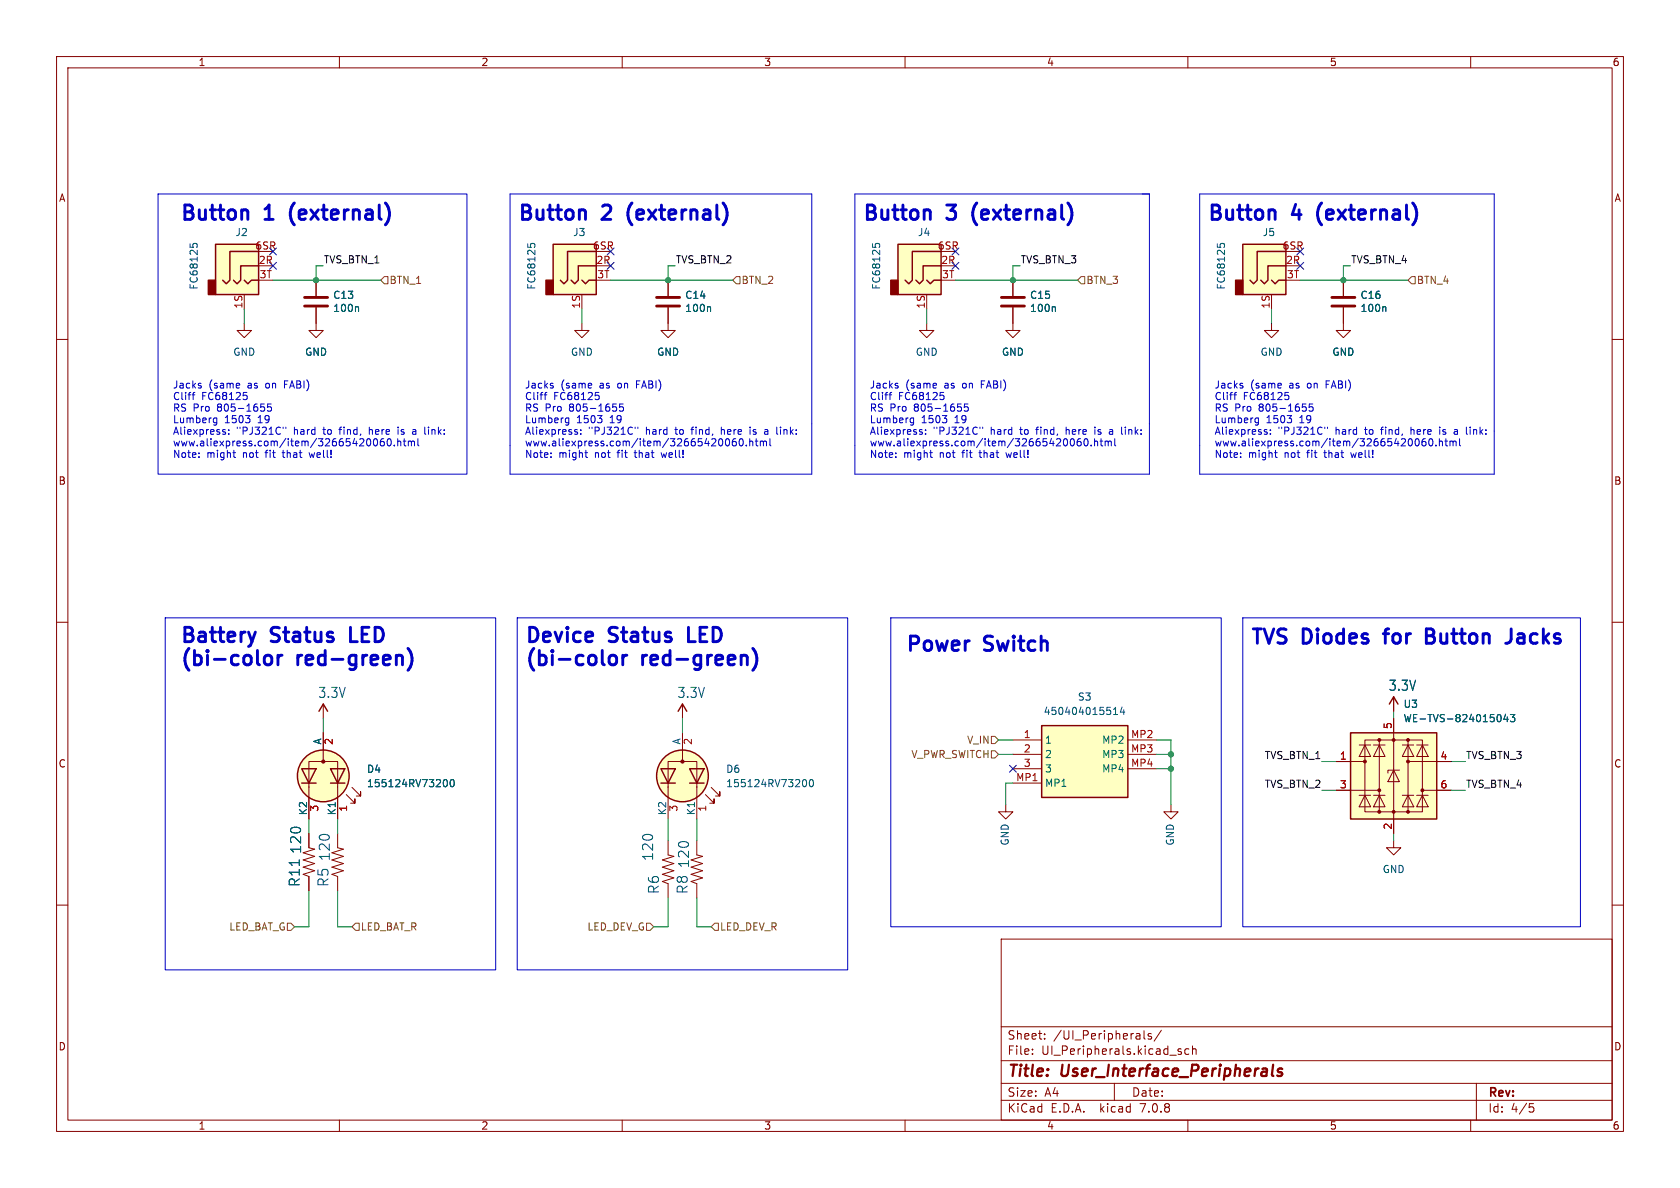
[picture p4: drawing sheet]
<svg xmlns="http://www.w3.org/2000/svg" width="297mm" height="210mm" viewBox="0 0 297 210" stroke-linecap="round" stroke-linejoin="round" font-family="sans-serif">
<g fill="none" stroke="#840000" stroke-width=".18">
<path d="M10 10h277v190h-277zM12 12h273v186h-273zM60 10v2M110 10v2M160 10v2M210 10v2M260 10v2M10 60h2M43.2 57.2v1.2h1.2l-1.2 1.3-1.3-1.3h1.3M55.9 54.4v4h1.2l-1.2 1.3-1.3-1.3h1.3M55.9 49.5v2.8M102.9 57.2v1.2h1.2l-1.2 1.3-1.3-1.3h1.3"/>
<path d="M118.1 54.4v4h1.3l-1.3 1.3-1.3-1.3h1.3M118.1 49.5v2.8M163.8 57.2v1.2h1.3l-1.3 1.3-1.2-1.3h1.2M179.1 54.4v4h1.2l-1.2 1.3-1.3-1.3h1.3M179.1 49.5v2.8M224.8 57.2v1.2h1.3l-1.3 1.3-1.3-1.3h1.3M237.5 54.4v4h1.3l-1.3 1.3-1.3-1.3h1.3M237.5 49.5v2.8M285 60h2M10 110h2M285 110h2M54.6 139.2v-4.6h5.1v4.6"/>
<path d="M54.6 139.1v5.7M57.1 124.5v2.5M57.1 129.5v5.1M59.7 139.1v5.7M62.2 139.2l1.6 1.5v-.7v.7h-.8M118.1 139.2v-4.6h5.1v4.6M118.1 139.1v5.7M120.6 124.5v2.5M120.6 129.5v5.1M123.2 139.1v5.7M125.7 139.2l1.6 1.5v-.7v.7h-.8M179.1 130.8h5"/>
<path d="M179.1 133.4h5M179.1 135.9h5M179.1 138.4h5M199.4 130.8h5.1M199.4 133.4h5.1M199.4 135.9h5.1M236.2 134.6h5.1M236.2 139.7h7.6M240.3 131.7h2M241.3 131.7l1 2h-2zM242.8 131.7h2.1M243.8 130.8h5.1v12.7h-5.1z"/>
<path d="M243.8 131.7l1.1 2h-2.1zM243.8 130.8h-2.5v12.7h2.5M246.4 136.1l1 2.1h-2zM246.4 123.2v2.5M246.4 127v20.3M247.4 136.1h-2v.6M247.9 131.7h2M248.9 130.8h2.6v12.7h-2.6M248.9 131.7l1 2h-2zM248.9 134.6h7.6M250.4 131.7h2.1M251.5 131.7l1 2h-2.1z"/>
<path d="M251.5 139.7h5M10 160h2M54.6 147.3v2.6l1 .2-2 .6 2 .7-2 .6 2 .7-2 .6 2 .6-2 .7 1 .3v2.6M59.7 147.3v2.6l1 .2-2 .6 2 .7-2 .6 2 .7-2 .6 2 .6-2 .7 1 .3v2.6M61.2 140.5l1.5 1.5v-.8v.8h-.7M118.1 148.6v2.5l1 .3-2 .6 2 .7-2 .6 2 .6-2 .7 2 .6-2 .6 1 .4v2.6M123.2 148.6v2.5l1 .3-2 .6 2 .7-2 .6 2 .6-2 .7 2 .6-2 .6 1 .4v2.6M124.7 140.5l1.5 1.5v-.8v.8h-.7M177.8 142.2v1.3h-1.3l1.3 1.3 1.3-1.3h-1.3M207 142.2v1.3h-1.3l1.3 1.3 1.3-1.3h-1.3M240.3 140.6h2M241.3 140.6l1 2h-2z"/>
<path d="M242.8 140.6h2.1M243.8 140.6l1.1 2h-2.1zM246.4 148.6v1.3h1.2l-1.2 1.2-1.3-1.2h1.3M247.9 140.6h2M248.9 140.6l1 2h-2zM250.4 140.6h2.1M251.5 140.6l1 2h-2.1zM285 160h2M177 166h108v32h-108zM60 198v2M110 198v2M160 198v2"/>
<path d="M177 194.5h108M177 191.5h108M177 187.5h108M177 181.5h108M182.5 186.3v.1M182.5 185.5v.1M184.7 183.6v.1M184.7 182.8v.1M197 191.5v3M202.2 182.2v1.3l.3 .2M203.5 182.8l-.3-.1-.2 .2v.2l.5 .2v.3h-.5M205.3 182.1l-1.3 2"/>
<path d="M208.3 185.8l.5 .2 .1 .2-.2 .2-.5-.1M208.3 185.5h.5M210 198v2M210.2 185.5l-.5-.1-.2 .3v.4l.1 .2h.6M210.8 185.5l.2-.1 .4 .1 .1 .9M210.8 184.9v1.5M260 198v2M261 191.5v6.5M270.4 195.1h.7M270.5 195.7h.4l.3 .3-.2 .5-.5 .1"/>
</g>
<path d="M225.1 188.2l-.2 1.7 .2 .3M226.7 189a.49 .49 0 0 0-.8 .3l.1 .1 .4 .1 .3 .3-.1 .3-.3 .1-.5-.1" fill="none" stroke="#840000" stroke-width=".4"/>
<g fill="none" stroke="#840000" stroke-width=".25">
<path d="M38.1 43.2h7.6v8.9h-7.6zM43.2 49.5l.6 .7 .6-.7h1.3M45.7 47h-3.2v2.5l-.6 .7-.6-.7M45.7 44.5h-5.1v5l-.6 .7-.6-.7M97.8 43.2h7.6v8.9h-7.6zM102.9 49.5l.6 .7 .6-.7h1.3M105.4 47h-3.2v2.5l-.6 .7-.6-.7M105.4 44.5h-5.1v5l-.6 .7-.6-.7M158.7 43.2h7.7v8.9h-7.7zM163.8 49.5l.7 .7 .6-.7h1.3M166.4 47h-3.2v2.5l-.6 .7-.7-.7M166.4 44.5h-5.1v5l-.6 .7-.7-.7"/>
<path d="M219.7 43.2h7.6v8.9h-7.6zM224.8 49.5l.6 .7 .7-.7h1.2M227.3 47h-3.1v2.5l-.7 .7-.6-.7M227.3 44.5h-5.1v5l-.6 .7-.6-.7M53.3 135.9h2.6l-1.3 2.5zM53.3 138.4h2.6M56.4 125.7l.7-1.2 .8 1.2M58.4 135.9h2.6l-1.3 2.5zM58.4 138.4h2.6M116.8 135.9h2.6l-1.3 2.5zM116.8 138.4h2.6M119.9 125.7l.7-1.2 .8 1.2"/>
<path d="M121.9 135.9h2.6l-1.3 2.5zM121.9 138.4h2.6M184.1 128.3h15.3v12.7h-15.3zM238.8 129.5h15.2v15.3h-15.2zM245.6 124.5l.8-1.3 .7 1.3"/>
<circle cx="57.1" cy="137.2" r="4.6"/>
<circle cx="120.6" cy="137.2" r="4.6"/>
</g>
<path d="M53.8 54.1h4.1M53.8 52.6h4.1M116.1 54.1h4M116.1 52.6h4M177 54.1h4.1M177 52.6h4.1M235.5 54.1h4M235.5 52.6h4" fill="none" stroke="#840000" stroke-width=".51"/>
<g fill="none" stroke="#006464" stroke-width=".18">
<path d="M33.6 43.1v.6M34.1 43.6v-.3l.2-.3 .5 .1 .1 .5M63.2 54.2l.2 .2v.7M93.3 43.1v.6M93.8 43.6v-.3l.2-.3 .5 .1 .1 .5M125.4 54.2l.2 .2v.7M154.2 43.1v.6M154.7 43.6v-.3l.3-.3 .5 .1v.5M186.4 54.2l.2 .2v.7M215.2 43.1v.6M215.7 43.6v-.3l.2-.3 .5 .1 .1 .5M244.8 54.2l.2 .2v.7"/>
<path d="M78.5 137.9l.2-.1a.68 .68 0 0 1 .4 .6 .68 .68 0 0 1-.4 .7l-.2-.1M79.7 137.9l.2-.1a.68 .68 0 0 1 .4 .6 .68 .68 0 0 1-.4 .7l-.2-.1-.1-.4zM142 137.9l.2-.1a.68 .68 0 0 1 .4 .6 .68 .68 0 0 1-.4 .7l-.2-.1M143.2 137.9l.2-.1a.68 .68 0 0 1 .4 .6 .68 .68 0 0 1-.4 .7l-.2-.1-.1-.4zM196.8 126.3h.8M196.8 125.4l.4-.4v1.3M198.4 125l-.3 .9h.7M198.7 125.5v.8M264.8 126.4l.2-.1a.68 .68 0 0 1 .4 .6 .68 .68 0 0 1-.4 .7l-.2-.1M266.2 126.2l-.3 1h.7M266.5 126.7v.9M267 126.3h.8l-.4 .5 .3 .1v.6l-.1 .1-.6-.1"/>
</g>
<g fill="#ffffc2" stroke="#ffffc2" stroke-width=".18">
<path d="M184.1 128.3h15.3v12.7h-15.3z"/>
<path d="M219.7 43.2h7.6v8.9h-7.6z"/>
<path d="M97.8 43.2h7.6v8.9h-7.6z"/>
<path d="M238.8 129.5h15.2v15.3h-15.2z"/>
<path d="M158.7 43.2h7.7v8.9h-7.7z"/>
<path d="M38.1 43.2h7.6v8.9h-7.6z"/>
<circle cx="57.1" cy="137.2" r="4.6"/>
<circle cx="120.6" cy="137.2" r="4.6"/>
</g>
<g fill="#840000" stroke="#840000" stroke-width=".18">
<circle cx="57.1" cy="134.6" r=".28"/>
<circle cx="241.3" cy="134.6" r=".25"/>
<circle cx="243.8" cy="143.5" r=".25"/>
<circle cx="243.8" cy="139.7" r=".25"/>
<circle cx="243.8" cy="130.8" r=".25"/>
<circle cx="246.4" cy="143.5" r=".25"/>
<circle cx="246.4" cy="130.8" r=".25"/>
<circle cx="248.9" cy="143.5" r=".25"/>
<circle cx="248.9" cy="134.6" r=".25"/>
<circle cx="248.9" cy="130.8" r=".25"/>
<circle cx="251.5" cy="139.7" r=".25"/>
<circle cx="120.6" cy="134.6" r=".28"/>
</g>
<g fill="#840000" stroke="#840000" stroke-width=".25">
<path d="M218.4 49.5h1.3v2.6h-1.3z"/>
<path d="M96.5 49.5h1.3v2.6h-1.3z"/>
<path d="M157.5 49.5h1.2v2.6h-1.2z"/>
<path d="M36.8 49.5h1.3v2.6h-1.3z"/>
</g>
<path d="M67.3 49.5l.6-.6h.7v1.3h-.7zM130.2 48.9h.6v1.3h-.6l-.7-.7zM191.1 48.9h.7v1.3h-.7l-.6-.7zM249.6 48.9h.6v1.3h-.6l-.7-.7zM175.3 130.2h.6l.6 .6-.6 .6h-.6zM175.3 132.7h.6l.6 .7-.6 .6h-.6zM50.8 163.2h.6l.7 .6-.7 .7h-.6zM62.9 163.2h.6v1.3h-.6l-.7-.7zM114.3 163.2h.6l.7 .6-.7 .7h-.6zM126.4 163.2h.6v1.3h-.6l-.7-.7z" fill="none" stroke="#725600" stroke-width=".18"/>
<g fill="none" stroke="#0000c2" stroke-width=".18">
<path d="M27.9 34.3h54.6v49.5h-54.6zM90.2 34.3h53.3v49.5h-53.3zM151.1 34.3h52.1v49.5h-52.1zM212.1 34.3h52.1v49.5h-52.1zM34 69.8h.5M34.3 69.4l-.2 .2v1M35.5 68.2v.3M38 73.9h.3M38.3 74.7h-.3M38.3 73.9v1l-.1 .2M39.5 76.4h.3l.1 .2-.2 .2h-.2M39.5 75.9l.3 .1"/>
<path d="M40.4 76.7v.1M40.4 76v.1M43 69.4h.6M43.5 69.9l.2 .2v.3l-.2 .2M44.1 74.1v.5M44.2 73.5l-.4 .4M46.1 71.4h.6M46.2 71.9h.3l.3 .2-.1 .5-.5 .1M47.9 71.4h-.6v.6l.2-.1 .4 .1 .1 .1-.1 .5-.1 .1-.5-.1M50.1 75.5v.2M50.5 75.5v.2M65.3 75.5v1.3"/>
<path d="M65.5 75.9l-.2 .2M66.3 77.6l-.2 .1-.1 .3M66.4 77.6a.72 .72 0 0 1-.1 1.2l-.2-.1-.1-.4M67.6 77.6h-.1a.86 .86 0 0 0 0 1.2l.4-.1 .1-.4-.3-.3h-.2l-.3 .3M68.7 77.6a.72 .72 0 0 0 .2 1.2 .79 .79 0 0 0 0-1.2M69.7 78.7v.1M70.3 78.1l.2-.1h.3l.1 .8M70.3 77.6v1.2M70.4 75.5v.1M70.4 75.9v.9M71.3 78h.5M71.5 77.6v1l.3 .2"/>
<path d="M72.2 78.1l.4-.1 .1 .2M72.2 78v.8M72.7 78.2l.2-.2h.3l.1 .8M72.7 78.2v.6M73 76.7h.5M73 76h.5M73.5 76.2l-.5 .2M73.9 77.6v1l.2 .2M75.8 75.5v.1M75.8 75.9v.9M96.2 69.8h.5M96.6 69.4l-.2 .2v1"/>
<path d="M97.8 68.2v.3M100.2 73.9h.4M100.6 74.7h-.4M100.6 73.9v1l-.2 .2M101.8 76.4h.3v.2l-.2 .2h-.2M101.8 75.9l.3 .1M102.7 76.7v.1M102.7 76v.1M105.3 69.4h.6M105.7 69.9l.2 .2v.3l-.2 .2M106.4 74.1v.5M106.4 73.5l-.4 .4"/>
<path d="M108.4 71.4h.6M108.5 71.9h.3l.2 .2v.5l-.5 .1M110.2 71.4h-.6l-.1 .6 .2-.1 .4 .1 .1 .1v.5l-.2 .1-.5-.1M112.3 75.5v.2M112.8 75.5v.2M127.5 75.5v1.3M127.7 75.9l-.2 .2M128.6 77.6l-.2 .1-.2 .3M128.7 77.6a.72 .72 0 0 1-.1 1.2l-.2-.1-.2-.4M129.8 77.6h-.1a.86 .86 0 0 0 0 1.2l.4-.1 .1-.4-.3-.3h-.2l-.2 .3M131 77.6a.72 .72 0 0 0 .1 1.2 .79 .79 0 0 0 0-1.2M131.9 78.7v.1"/>
<path d="M132.5 78.1l.2-.1h.3l.1 .8M132.5 77.6v1.2M132.6 75.5v.1M132.6 75.9v.9M133.5 78h.5M133.7 77.6v1l.3 .2M134.4 78.1l.4-.1 .2 .2M134.4 78v.8M135 78.2l.1-.2h.3l.1 .8M135 78.2v.6M135.2 76.7h.5M135.2 76h.5"/>
<path d="M135.7 76.2l-.5 .2M136.1 77.6v1l.2 .2M138 75.5v.1M138 75.9v.9M157.2 69.8h.4M157.5 69.4l-.2 .2v1M158.7 68.2v.3M161.1 73.9h.4M161.5 74.7h-.4M161.5 73.9v1l-.1 .2M162.7 76.4h.3l.1 .2-.2 .2h-.2M162.7 75.9l.3 .1"/>
<path d="M163.6 76.7v.1M163.6 76v.1M166.2 69.4h.6M166.7 69.9l.2 .2v.3l-.2 .2M167.3 74.1v.5M167.4 73.5l-.4 .4M169.3 71.4h.6M169.4 71.9h.3l.3 .2-.1 .5-.5 .1M171.1 71.4h-.6v.6l.1-.1 .5 .1 .1 .1-.1 .5-.2 .1-.4-.1M173.2 75.5v.2M173.7 75.5v.2M188.5 75.5v1.3"/>
<path d="M188.7 75.9l-.2 .2M189.5 77.6l-.2 .1-.1 .3M189.6 77.6a.72 .72 0 0 1-.1 1.2l-.2-.1-.1-.4M190.8 77.6h-.1a.86 .86 0 0 0 0 1.2l.4-.1v-.4l-.2-.3h-.2l-.3 .3M191.9 77.6a.72 .72 0 0 0 .2 1.2 .79 .79 0 0 0 0-1.2M192.9 78.7v.1M193.5 78.1l.2-.1h.3v.8M193.5 77.6v1.2M193.6 75.5v.1M193.6 75.9v.9M194.5 78h.5M194.7 77.6v1l.3 .2"/>
<path d="M195.4 78.1l.3-.1 .2 .2M195.4 78v.8M195.9 78.2l.2-.2h.3l.1 .8M195.9 78.2v.6M196.2 76.7h.5M196.2 76h.4M196.7 76.2l-.5 .2M197.1 77.6v1l.2 .2M198.9 75.5v.1M198.9 75.9v.9M218.1 69.8h.5M218.5 69.4l-.2 .2v1"/>
<path d="M219.7 68.2v.3M222.1 73.9h.4M222.5 73.9v1l-.1 .2M222.5 74.7h-.4M223.7 76.4h.3v.2l-.1 .2h-.3M223.7 75.9l.3 .1M224.6 76.7v.1M224.6 76v.1M227.2 69.4h.6M227.6 69.9l.3 .2v.3l-.3 .2M228.3 74.1v.5M228.3 73.5l-.4 .4"/>
<path d="M230.3 71.4h.6M230.4 71.9h.3l.2 .2v.5l-.5 .1M232.1 71.4h-.6l-.1 .6 .2-.1 .4 .1 .1 .1v.5l-.2 .1-.5-.1M234.2 75.5v.2M234.7 75.5v.2M249.4 75.5v1.3M249.6 75.9l-.2 .2M250.5 77.6l-.2 .1-.1 .3M250.6 77.6a.72 .72 0 0 1-.1 1.2l-.2-.1-.1-.4M251.7 77.6h-.1a.86 .86 0 0 0 0 1.2l.4-.1 .1-.4-.2-.3h-.3l-.2 .3M252.9 77.6a.72 .72 0 0 0 .1 1.2 .79 .79 0 0 0 0-1.2M253.9 78.7v.1"/>
<path d="M254.5 77.6v1.2M254.5 78.1l.1-.1h.3l.1 .8M254.5 75.5v.1M254.5 75.9v.9M255.4 78h.5M255.6 77.6v1l.3 .2M256.3 78.1l.4-.1 .2 .2M256.3 78v.8M256.9 78.2l.2-.2h.3v.8M256.9 78.2v.6M257.1 76.7h.6M257.1 76h.5"/>
<path d="M257.7 76.2l-.6 .2M258 77.6v1l.2 .2M259.9 75.5v.1M259.9 75.9v.9M35.2 80.7v.2M35.2 80.1v.1M41.2 80h.4M41.4 80.8l.2 .1M54.6 80l.3 .9M97.4 80.7v.2M97.4 80.1v.1M103.4 80h.5"/>
<path d="M103.6 80.8l.3 .1M116.9 80l.2 .9M158.4 80.7v.2M158.4 80.1v.1M164.4 80h.4M164.6 80.8l.2 .1M177.8 80l.3 .9M219.3 80.7v.2M219.3 80.1v.1M225.3 80h.5M225.6 80.8l.2 .1M238.8 80l.2 .9"/>
<path d="M29.2 109.2h58.4v62.3h-58.4zM91.4 109.2h58.5v62.3h-58.5zM157.5 109.2h58.4v54.6h-58.4zM219.7 109.2h59.7v54.6h-59.7z"/>
</g>
<g fill="none" stroke="#0000c2" stroke-width=".51">
<path d="M45.1 111.7l-.6 1.7M47 116a.69 .69 0 0 1 1 .3v.7a.69 .69 0 0 1-1 .4M49.1 115.8v1.7M49.9 115.8a.65 .65 0 0 0-.8 .5M62 110.9v2.5h1.2M72.1 114.6a2.91 2.91 0 0 1 0 3.9M107.9 116a.69 .69 0 0 1 1.1 .3v.7a.69 .69 0 0 1-1.1 .4M110.1 115.8v1.7M110.8 115.8a.65 .65 0 0 0-.7 .5M121.7 110.9v2.5h1.2M133.1 114.6a2.91 2.91 0 0 1 0 3.9M244.5 112h1"/>
<path d="M252.2 112.4h.8M253 112.4l.4 .1M253.4 111.4l-.4-.2h-.8v2.5h.9l.3-.1M253.4 112.1l-.4 .3M267.2 111.2v1.8l-.4 .6-.4 .1M268.6 112l-.2 .1M268.6 112.7a.5 .5 0 0 0-.4 .5 .5 .5 0 0 0 .4 .5"/>
</g>
<g fill="none" stroke="#009600" stroke-width=".18">
<path d="M43.2 54.6v2.6M48.3 49.5h19M57.1 47h-1.2v2.5M102.9 54.6v2.6M107.9 49.5h21.6M119.4 47h-1.3v2.5M163.8 54.6v2.6M168.9 49.5h21.6M180.3 47h-1.2v2.5M224.8 54.6v2.6M229.9 49.5h19M238.8 47h-1.3v2.5"/>
<path d="M57.1 127v2.5M120.6 127v2.5M176.5 130.8h2.6M176.5 133.4h2.6M179.1 138.4h-1.3v3.8M204.5 130.8h2.5v11.4M204.5 133.4h2.5M204.5 135.9h2.5M233.7 134.6h2.5M233.7 139.7h2.5M246.4 125.7v1.3M256.5 134.6h2.6"/>
<path d="M256.5 139.7h2.6M54.6 157.5v6.3h-2.5M54.6 144.8v2.5M59.7 157.5v6.3h2.5M59.7 144.8v2.5M118.1 158.8v5h-2.5M118.1 144.8v3.8M123.2 158.8v5h2.5M123.2 144.8v3.8M246.4 147.3v1.3"/>
</g>
<g fill="none" stroke="#000084" stroke-width=".18">
<path d="M47.7 46.4l1.2 1.2M47.7 43.8l1.2 1.3M48.9 46.4l-1.2 1.2M48.9 43.8l-1.2 1.3M107.3 46.4l1.3 1.2M107.3 43.8l1.3 1.3M108.6 46.4l-1.3 1.2M108.6 43.8l-1.3 1.3M168.3 43.8l1.2 1.3M168.3 46.4l1.2 1.2M169.5 43.8l-1.2 1.3M169.5 46.4l-1.2 1.2"/>
<path d="M229.3 46.4l1.2 1.2M229.3 43.8l1.2 1.3M230.5 46.4l-1.2 1.2M230.5 43.8l-1.2 1.3M178.5 135.3l1.2 1.2M179.7 135.3l-1.2 1.2"/>
</g>
<g fill="#009600" stroke="#009600" stroke-width=".18">
<circle cx="179.1" cy="49.5" r=".46"/>
<circle cx="237.5" cy="49.5" r=".46"/>
<circle cx="55.9" cy="49.5" r=".46"/>
<circle cx="118.1" cy="49.5" r=".46"/>
<circle cx="207" cy="135.9" r=".46"/>
<circle cx="207" cy="133.4" r=".46"/>
</g>
<g font-size="3.5" fill="#0000c2">
<text x="31.7" y="39.1">Button</text>
<text x="47" y="39.1">1</text>
<text x="52.4" y="39.1">(external)</text>
<text x="91.4" y="39.1">Button</text>
<text x="106.7" y="39.1">2</text>
<text x="112.1" y="39.1">(external)</text>
<text x="152.4" y="39.1">Button</text>
<text x="167.7" y="39.1">3</text>
<text x="173.1" y="39.1">(external)</text>
<text x="213.4" y="39.1">Button</text>
<text x="228.6" y="39.1">4</text>
<text x="234" y="39.1">(external)</text>
<text x="31.7" y="113.8">Battery</text>
<text x="48.1" y="113.8">Status</text>
<text x="63.1" y="113.8">LED</text>
<text x="92.7" y="113.8">Device</text>
<text x="107.9" y="113.8">Status</text>
<text x="122.8" y="113.8">LED</text>
<text x="31.7" y="117.9">(bi-color</text>
<text x="52.7" y="117.9">red-green)</text>
<text x="92.7" y="117.9">(bi-color</text>
<text x="113.7" y="117.9">red-green)</text>
<text x="160" y="115.3">Power</text>
<text x="174.2" y="115.3">Switch</text>
<text x="221" y="114.1">TVS</text>
<text x="230.5" y="114.1">Diodes</text>
<text x="246" y="114.1">for</text>
<text x="254.3" y="114.1">Button</text>
<text x="269.6" y="114.1">Jacks</text>
</g>
<g font-size="2.8" fill="#840000">
<text x="178" y="190.9">Title:</text>
<text x="187.7" y="190.9">User_Interface_Peripherals</text>
</g>
<g font-size="2.5" fill="#006464">
<text x="56.2" y="123.6">3.3V</text>
<text x="119.7" y="123.6">3.3V</text>
<text x="245.4" y="122.3">3.3V</text>
<text x="53.4" y="151" transform="rotate(-90 53.4 151)">120</text>
<text x="58.5" y="152.3" transform="rotate(-90 58.5 152.3)">120</text>
<text x="115.7" y="152.3" transform="rotate(-90 115.7 152.3)">120</text>
<text x="122" y="153.6" transform="rotate(-90 122 153.6)">120</text>
<text x="53.2" y="156.9" transform="rotate(-90 53.2 156.9)">R11</text>
<text x="58.3" y="156.9" transform="rotate(-90 58.3 156.9)">R5</text>
<text x="116.7" y="158.1" transform="rotate(-90 116.7 158.1)">R6</text>
<text x="121.8" y="158.1" transform="rotate(-90 121.8 158.1)">R8</text>
</g>
<g font-size="2.1" fill="#840000">
<text x="178" y="184">Sheet:</text>
<text x="186.2" y="184">/UI_Peripherals/</text>
<text x="178" y="186.7">File:</text>
<text x="184.1" y="186.7">UI_Peripherals.kicad_sch</text>
<text x="178" y="196.9">KiCad</text>
<text x="178" y="194.1">Size:</text>
<text x="184.7" y="194.1">A4</text>
<text x="185.7" y="196.9">E.D.A.</text>
<text x="194.6" y="196.9">kicad</text>
<text x="200" y="194.1">Date:</text>
<text x="201.8" y="196.9">7.0.8</text>
<text x="263" y="194.3">Rev:</text>
<text x="263" y="196.9">Id:</text>
<text x="267.1" y="196.9">4/5</text>
</g>
<g font-size="1.8" fill="#840000">
<text x="35" y="11.9">1</text>
<text x="85" y="11.9">2</text>
<text x="135" y="11.9">3</text>
<text x="185" y="11.9">4</text>
<text x="235" y="11.9">5</text>
<text x="285" y="11.9">6</text>
<text x="10.3" y="35.9">A</text>
<text x="285.3" y="35.9">A</text>
<text x="10.3" y="85.9">B</text>
<text x="285.3" y="85.9">B</text>
<text x="10.3" y="135.9">C</text>
<text x="285.3" y="135.9">C</text>
<text x="10.3" y="185.9">D</text>
<text x="285.3" y="185.9">D</text>
<text x="35" y="199.9">1</text>
<text x="85" y="199.9">2</text>
<text x="135" y="199.9">3</text>
<text x="185" y="199.9">4</text>
<text x="235" y="199.9">5</text>
<text x="285" y="199.9">6</text>
</g>
<g font-size="1.8" fill="#006464">
<text x="41.5" y="41.9">J2</text>
<text x="101.2" y="41.9">J3</text>
<text x="162.2" y="41.9">J4</text>
<text x="223.1" y="41.9">J5</text>
<text x="35.2" y="51.3" transform="rotate(-90 35.2 51.3)">FC68125</text>
<text x="58.8" y="53">C13</text>
<text x="94.8" y="51.3" transform="rotate(-90 94.8 51.3)">FC68125</text>
<text x="121" y="53">C14</text>
<text x="155.8" y="51.3" transform="rotate(-90 155.8 51.3)">FC68125</text>
<text x="182" y="53">C15</text>
<text x="216.8" y="51.3" transform="rotate(-90 216.8 51.3)">FC68125</text>
<text x="240.4" y="53">C16</text>
<text x="58.8" y="55.3">100n</text>
<text x="121" y="55.3">100n</text>
<text x="182" y="55.3">100n</text>
<text x="240.4" y="55.3">100n</text>
<text x="41.1" y="63.1">GND</text>
<text x="53.8" y="63.1">GND</text>
<text x="100.8" y="63.1">GND</text>
<text x="116.1" y="63.1">GND</text>
<text x="161.8" y="63.1">GND</text>
<text x="177" y="63.1">GND</text>
<text x="222.8" y="63.1">GND</text>
<text x="235.5" y="63.1">GND</text>
<text x="190.5" y="124.1">S3</text>
<text x="248" y="125.3">U3</text>
<text x="56.9" y="131.7" transform="rotate(-90 56.9 131.7)">A</text>
<text x="120.4" y="131.7" transform="rotate(-90 120.4 131.7)">A</text>
<text x="184.4" y="126.6">450404015514</text>
<text x="184.7" y="131.7">1</text>
<text x="194.7" y="131.7">MP2</text>
<text x="248" y="127.9">WE-TVS-824015043</text>
<text x="64.8" y="136.8">D4</text>
<text x="128.3" y="136.8">D6</text>
<text x="184.7" y="134.2">2</text>
<text x="184.7" y="136.8">3</text>
<text x="194.7" y="134.2">MP3</text>
<text x="194.7" y="136.8">MP4</text>
<text x="64.8" y="139.4">155124RV73200</text>
<text x="128.3" y="139.4">155124RV73200</text>
<text x="184.7" y="139.3">MP1</text>
<text x="54.4" y="144.2" transform="rotate(-90 54.4 144.2)">K2</text>
<text x="59.4" y="144.2" transform="rotate(-90 59.4 144.2)">K1</text>
<text x="117.9" y="144.2" transform="rotate(-90 117.9 144.2)">K2</text>
<text x="122.9" y="144.2" transform="rotate(-90 122.9 144.2)">K1</text>
<text x="178.5" y="149.6" transform="rotate(-90 178.5 149.6)">GND</text>
<text x="207.7" y="149.6" transform="rotate(-90 207.7 149.6)">GND</text>
<text x="244.3" y="154.5">GND</text>
</g>
<g font-size="1.8" fill="#a90000">
<text x="45" y="44.2">6SR</text>
<text x="45.6" y="46.7">2R</text>
<text x="104.7" y="44.2">6SR</text>
<text x="105.3" y="46.7">2R</text>
<text x="165.7" y="44.2">6SR</text>
<text x="166.3" y="46.7">2R</text>
<text x="226.7" y="44.2">6SR</text>
<text x="227.3" y="46.7">2R</text>
<text x="45.8" y="49.3">3T</text>
<text x="105.5" y="49.3">3T</text>
<text x="166.4" y="49.3">3T</text>
<text x="227.4" y="49.3">3T</text>
<text x="42.9" y="54.7" transform="rotate(-90 42.9 54.7)">1S</text>
<text x="102.6" y="54.7" transform="rotate(-90 102.6 54.7)">1S</text>
<text x="163.6" y="54.7" transform="rotate(-90 163.6 54.7)">1S</text>
<text x="224.5" y="54.7" transform="rotate(-90 224.5 54.7)">1S</text>
<text x="59.1" y="131.8" transform="rotate(-90 59.1 131.8)">2</text>
<text x="122.6" y="131.8" transform="rotate(-90 122.6 131.8)">2</text>
<text x="180.9" y="130.6">1</text>
<text x="199.9" y="130.6">MP2</text>
<text x="246.1" y="129" transform="rotate(-90 246.1 129)">5</text>
<text x="180.9" y="133.1">2</text>
<text x="180.9" y="135.6">3</text>
<text x="199.9" y="133.1">MP3</text>
<text x="199.9" y="135.6">MP4</text>
<text x="236.8" y="134.4">1</text>
<text x="254.6" y="134.4">4</text>
<text x="56.6" y="143.6" transform="rotate(-90 56.6 143.6)">3</text>
<text x="61.7" y="143.6" transform="rotate(-90 61.7 143.6)">1</text>
<text x="120.1" y="143.6" transform="rotate(-90 120.1 143.6)">3</text>
<text x="125.2" y="143.6" transform="rotate(-90 125.2 143.6)">1</text>
<text x="179.5" y="138.2">MP1</text>
<text x="236.8" y="139.4">3</text>
<text x="254.6" y="139.4">6</text>
<text x="246.1" y="146.8" transform="rotate(-90 246.1 146.8)">2</text>
</g>
<g font-size="1.8" fill="#0f0f0f">
<text x="57.1" y="46.6">TVS_BTN_1</text>
<text x="119.4" y="46.6">TVS_BTN_2</text>
<text x="180.3" y="46.6">TVS_BTN_3</text>
<text x="238.8" y="46.6">TVS_BTN_4</text>
<text x="223.5" y="134.3">TVS_BTN_1</text>
<text x="259.1" y="134.3">TVS_BTN_3</text>
<text x="223.5" y="139.4">TVS_BTN_2</text>
<text x="259.1" y="139.4">TVS_BTN_4</text>
</g>
<g font-size="1.8" fill="#725600">
<text x="68.8" y="50.4">BTN_1</text>
<text x="131" y="50.4">BTN_2</text>
<text x="192" y="50.4">BTN_3</text>
<text x="250.4" y="50.4">BTN_4</text>
<text x="170.9" y="131.7">V_IN</text>
<text x="161" y="134.2">V_PWR_SWITCH</text>
<text x="40.4" y="164.7">LED_BAT_G</text>
<text x="63.7" y="164.7">LED_BAT_R</text>
<text x="103.7" y="164.7">LED_DEV_G</text>
<text x="127.2" y="164.7">LED_DEV_R</text>
</g>
<g font-size="1.8" fill="#0000c2">
<text x="30.5" y="68.8">Jacks</text>
<text x="30.5" y="70.8">Cliff</text>
<text x="35.6" y="70.8">FC68125</text>
<text x="36.9" y="68.8">(same</text>
<text x="43.9" y="68.8">as</text>
<text x="47.2" y="68.8">on</text>
<text x="50.7" y="68.8">FABI)</text>
<text x="92.7" y="68.8">Jacks</text>
<text x="92.7" y="70.8">Cliff</text>
<text x="97.9" y="70.8">FC68125</text>
<text x="99.1" y="68.8">(same</text>
<text x="106.1" y="68.8">as</text>
<text x="109.5" y="68.8">on</text>
<text x="112.9" y="68.8">FABI)</text>
<text x="153.7" y="68.8">Jacks</text>
<text x="153.7" y="70.8">Cliff</text>
<text x="158.8" y="70.8">FC68125</text>
<text x="160.1" y="68.8">(same</text>
<text x="167.1" y="68.8">as</text>
<text x="170.4" y="68.8">on</text>
<text x="173.9" y="68.8">FABI)</text>
<text x="214.6" y="68.8">Jacks</text>
<text x="214.6" y="70.8">Cliff</text>
<text x="219.8" y="70.8">FC68125</text>
<text x="221.1" y="68.8">(same</text>
<text x="228" y="68.8">as</text>
<text x="231.4" y="68.8">on</text>
<text x="234.9" y="68.8">FABI)</text>
<text x="30.5" y="72.9">RS Pro</text>
<text x="30.5" y="74.9">Lumberg</text>
<text x="30.5" y="76.9">Aliexpress:</text>
<text x="38.5" y="72.9">805-1655</text>
<text x="39.7" y="74.9">1503</text>
<text x="41.8" y="76.9">&quot;PJ321C&quot;</text>
<text x="45.7" y="74.9">19</text>
<text x="52.1" y="76.9">hard</text>
<text x="57.5" y="76.9">to</text>
<text x="60.5" y="76.9">find,</text>
<text x="65.9" y="76.9">here</text>
<text x="71.2" y="76.9">is</text>
<text x="74" y="76.9">a</text>
<text x="76.3" y="76.9">link:</text>
<text x="92.7" y="72.9">RS Pro</text>
<text x="92.7" y="74.9">Lumberg</text>
<text x="92.7" y="76.9">Aliexpress:</text>
<text x="100.7" y="72.9">805-1655</text>
<text x="101.9" y="74.9">1503</text>
<text x="104" y="76.9">&quot;PJ321C&quot;</text>
<text x="107.9" y="74.9">19</text>
<text x="114.3" y="76.9">hard</text>
<text x="119.7" y="76.9">to</text>
<text x="122.7" y="76.9">find,</text>
<text x="128.1" y="76.9">here</text>
<text x="133.4" y="76.9">is</text>
<text x="136.2" y="76.9">a</text>
<text x="138.5" y="76.9">link:</text>
<text x="153.7" y="72.9">RS Pro</text>
<text x="153.7" y="74.9">Lumberg</text>
<text x="153.7" y="76.9">Aliexpress:</text>
<text x="161.7" y="72.9">805-1655</text>
<text x="162.9" y="74.9">1503</text>
<text x="165" y="76.9">&quot;PJ321C&quot;</text>
<text x="168.9" y="74.9">19</text>
<text x="175.2" y="76.9">hard</text>
<text x="180.6" y="76.9">to</text>
<text x="183.7" y="76.9">find,</text>
<text x="189.1" y="76.9">here</text>
<text x="194.4" y="76.9">is</text>
<text x="197.2" y="76.9">a</text>
<text x="199.5" y="76.9">link:</text>
<text x="214.6" y="72.9">RS Pro</text>
<text x="214.6" y="74.9">Lumberg</text>
<text x="214.6" y="76.9">Aliexpress:</text>
<text x="222.7" y="72.9">805-1655</text>
<text x="223.8" y="74.9">1503</text>
<text x="226" y="76.9">&quot;PJ321C&quot;</text>
<text x="229.9" y="74.9">19</text>
<text x="236.2" y="76.9">hard</text>
<text x="241.6" y="76.9">to</text>
<text x="244.7" y="76.9">find,</text>
<text x="250.1" y="76.9">here</text>
<text x="255.3" y="76.9">is</text>
<text x="258.1" y="76.9">a</text>
<text x="260.5" y="76.9">link:</text>
<text x="30.5" y="79">www.aliexpress.com/item/32665420060.html</text>
<text x="30.5" y="81">Note:</text>
<text x="36.5" y="81">might</text>
<text x="43" y="81">not</text>
<text x="47.2" y="81">fit</text>
<text x="50.5" y="81">that</text>
<text x="55.4" y="81">well!</text>
<text x="92.7" y="79">www.aliexpress.com/item/32665420060.html</text>
<text x="92.7" y="81">Note:</text>
<text x="98.8" y="81">might</text>
<text x="105.3" y="81">not</text>
<text x="109.5" y="81">fit</text>
<text x="112.7" y="81">that</text>
<text x="117.6" y="81">well!</text>
<text x="153.7" y="79">www.aliexpress.com/item/32665420060.html</text>
<text x="153.7" y="81">Note:</text>
<text x="159.7" y="81">might</text>
<text x="166.2" y="81">not</text>
<text x="170.4" y="81">fit</text>
<text x="173.7" y="81">that</text>
<text x="178.6" y="81">well!</text>
<text x="214.6" y="79">www.aliexpress.com/item/32665420060.html</text>
<text x="214.6" y="81">Note:</text>
<text x="220.7" y="81">might</text>
<text x="227.2" y="81">not</text>
<text x="231.4" y="81">fit</text>
<text x="234.6" y="81">that</text>
<text x="239.5" y="81">well!</text>
</g>
</svg>
